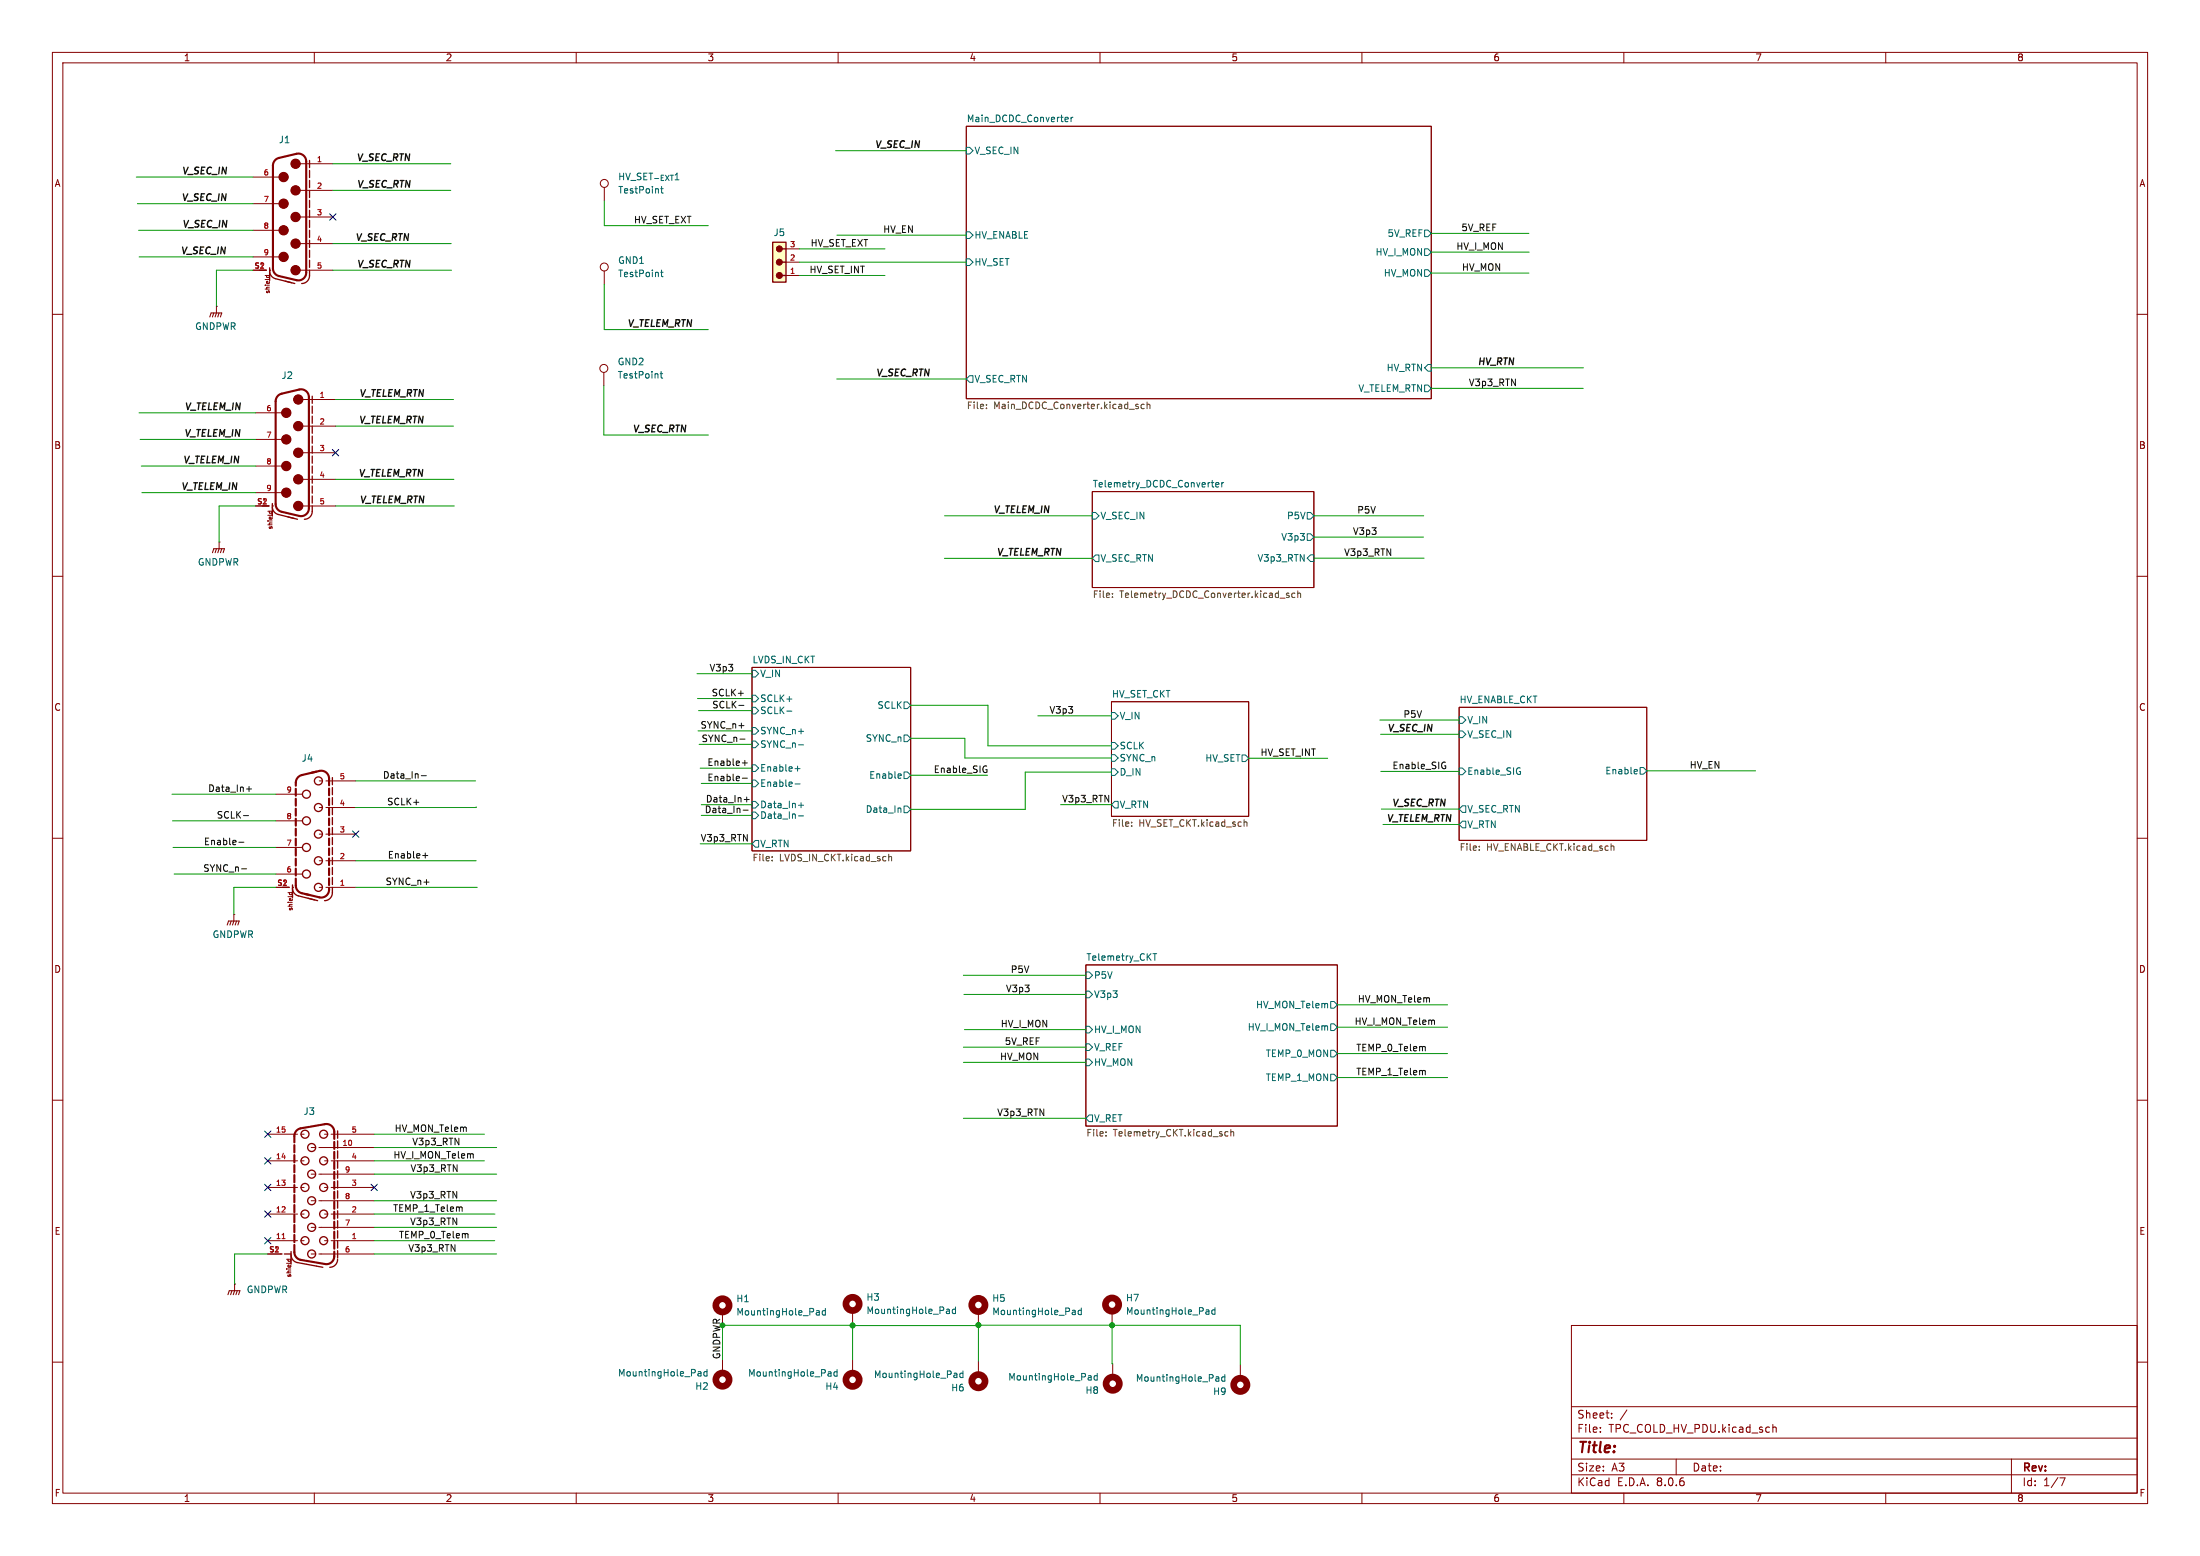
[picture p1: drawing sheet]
<svg xmlns="http://www.w3.org/2000/svg" width="420mm" height="297mm" viewBox="0 0 420 297" stroke-linecap="round" stroke-linejoin="round" font-family="sans-serif">
<g fill="none" stroke="#840000" stroke-width=".19">
<path d="M10 10h400v277h-400zM12 12h396v273h-396zM60 10v2M110 10v2M160 10v2M210 10v2M260 10v2M310 10v2M360 10v2M48.3 33.8h5.1M48.3 38.9h5.1M56.3 31.3h7.2"/>
<path d="M56.3 36.3h7.2M184.5 24.1h88.7v52h-88.7zM10 60h2M48.3 51.6h2.5M48.3 44h5.1M48.3 49h5.1M50.6 52.6h.8M50.9 52.6v.3M51.4 52.6v.3M56.3 41.4h7.2M56.3 46.5h7.2M56.3 51.6h7.2"/>
<path d="M408 60h2M48.8 78.8h5.1M56.8 76.3h7.3M48.8 96.6h2.6M48.8 83.9h5.1M48.8 89h5.1M48.8 94h5.1M51.1 97.6h.8v.3M51.4 97.6v.3M56.8 81.3h7.3M56.8 86.4h7.3M56.8 91.5h7.3"/>
<path d="M56.8 96.6h7.3M208.5 93.8h42.3v18.3h-42.3zM10 110h2M408 110h2M143.6 127.4h30.3v35h-30.3zM212.2 133.9h26.2v21.9h-26.2zM278.6 135h35.8v25.4h-35.8zM10 160h2M408 160h2M207.3 184.2h48v30.7h-48zM10 210h2M51.1 216.5h5.7"/>
<path d="M57.4 216.5h.7M59.4 219h.8M60.9 219h10.5M61.9 216.5h.7M63.2 216.5h8.2M408 210h2M51.1 221.6h5.7M51.1 226.7h5.7M51.1 231.7h5.7M51.1 236.8h5.7M51.1 239.4h2.6M57.4 221.6h.7"/>
<path d="M57.4 226.7h.7M57.4 231.7h.7M57.4 236.8h.7M59.4 224.1h.8M59.4 229.2h.8M59.4 234.3h.8M59.4 239.4h.8M60.9 224.1h10.5M60.9 229.2h10.5M60.9 234.3h10.5M60.9 239.4h10.5M61.9 221.6h.7"/>
<path d="M61.9 226.7h.7M61.9 231.7h.7M61.9 236.8h.7M63.2 221.6h8.2M63.2 226.7h8.2M63.2 231.7h8.2M63.2 236.8h8.2M10 260h2M54.7 240.4h.8M55 240.4v.3M55.5 240.4v.3M137.9 250.4v2.6"/>
<path d="M137.9 259.5v2.6M162.8 259.6v2.5M300 253h108v32h-108zM408 260h2M300 278.5h108M300 274.5h108M300 268.5h108M305.5 273.2v.2M305.5 272.5v.1M307.7 270.5v.2M307.7 269.8v.1M310.6 269.1l-1.3 1.9"/>
<path d="M320 278.5v3M338.4 271.9v1.5M338.4 272.5l.3-.1 .3 .1 .1 .9M384 278.5v6.5M60 285v2M110 285v2M160 285v2M210 285v2M260 285v2M300 281.5h108M310 285v2M360 285v2"/>
<path d="M393.2 282.1h1l-.6 1.5"/>
</g>
<g fill="none" stroke="#006464" stroke-width=".19">
<path d="M184.5 28.1h.6l.6 .7-.6 .6h-.6zM203.7 22.4l.2 .3-.6 .1M203.9 23.2h-.2M204.5 22.4v.8M204.8 22.4l-.3 .2M184.5 49.4h.6l.6 .6-.6 .7h-.6zM184.5 44.3h.6l.6 .6-.6 .6h-.6zM272 51.5h.6l.6 .6-.6 .7h-.6zM272 47.5h.6l.6 .6-.6 .7h-.6zM272 43.9h.6l.6 .6-.6 .7h-.6zM185.1 71.7h.6v1.3h-.6l-.6-.7zM272 73.5h.6l.6 .6-.6 .7h-.6z"/>
<path d="M272.6 69.6h.6v1.2h-.6l-.6-.6zM208.5 97.8h.7l.6 .7-.6 .6h-.7zM232.1 92.5l.6-.1-.1-.2-.3-.1-.2 .2v.6h.5M233.2 92.1v.9M233.6 92.1l-.4 .3M249.6 97.8h.6l.6 .7-.6 .6h-.6zM208.5 106.6l.7-.7h.6v1.3h-.6zM249.6 101.9h.6l.6 .6-.6 .7h-.6zM250.2 105.9h.6v1.3h-.6l-.6-.7zM143.6 138.9h.6l.6 .6-.6 .6h-.6zM143.6 132.7h.6l.6 .6-.6 .7h-.6zM143.6 128h.6l.6 .6-.6 .6h-.6z"/>
<path d="M143.6 135h.6l.6 .6-.6 .7h-.6zM150.2 135.7h1M172.6 134h.6l.7 .6-.7 .7h-.6zM212.2 136h.6l.7 .6-.7 .7h-.6zM278.6 136.8h.6l.6 .6-.6 .7h-.6zM278.6 139.5h.6l.6 .7-.6 .6h-.6zM143.6 141.4h.6l.6 .7-.6 .6h-.6zM143.6 146h.6l.6 .6-.6 .7h-.6zM143.6 148.9h.6l.6 .6-.6 .7h-.6zM143.6 155h.6l.6 .6-.6 .7h-.6zM143.6 153h.6l.6 .6-.6 .6h-.6zM151.8 146.7h.9"/>
<path d="M151.8 149.6h.9M152.3 146.2v1M152.4 155.7h1M152.4 153.7h1M152.4 142.2h1M152.9 153.2v1M171.8 154.2l.2 .2v.7M171.9 147.7l.1 .3-.6 .1M172 148.5l-.1 .1M172.6 147.3h.6l.7 .7-.7 .6h-.6zM172.6 140.3h.6l.7 .6-.7 .7h-.6zM172.6 153.9h.6l.7 .6-.7 .6h-.6z"/>
<path d="M212.2 146.7h.6l.7 .7-.7 .6h-.6zM212.2 144h.6l.7 .7-.7 .6h-.6zM212.2 141.7h.6l.7 .7-.7 .6h-.6zM212.8 153h.7v1.2h-.7l-.6-.6zM237.1 144.1h.6l.7 .6-.7 .7h-.6zM278.6 146.6h.6l.6 .6-.6 .7h-.6zM279.2 156.7h.6v1.3h-.6l-.6-.6zM279.2 153.8h.6v1.3h-.6l-.6-.7zM289.9 146.6h.3M290 147.3h.3v.4l-.3 .1M312.4 146.9l.2 .3-.6 .1M312.5 147.7h-.1"/>
<path d="M313.1 146.5h.6l.7 .6-.7 .7h-.6zM144.2 160.4h.6v1.3h-.6l-.6-.6zM207.3 189.2h.6l.7 .6-.7 .7h-.6zM207.3 195.9h.6l.7 .6-.7 .7h-.6zM207.3 199.2h.6l.7 .7-.7 .6h-.6zM207.3 185.5h.6l.7 .7-.7 .6h-.6zM220.1 182h.7M220.5 182v1.3M254 191.2h.7l.6 .6-.6 .6h-.7zM254 195.4h.7l.6 .7-.6 .6h-.7zM207.3 213.5l.6-.7h.7v1.3h-.7zM207.3 202.1h.6l.7 .7-.7 .6h-.6z"/>
<path d="M254 205h.7l.6 .7-.6 .6h-.7zM254 200.5h.7l.6 .6-.6 .6h-.7zM156 250.2h.4v.8M156.4 251h-.4M156.4 250.5h-.4M157.6 250.2h-.4l-.2 .2 .1 .6h.5M157.6 249.7v1.3M133.4 261.8l.4 .1v.8M133.8 262.6l-.4 .1M133.8 262.1l-.4 .1M135 261.9l-.4-.1-.2 .2 .1 .6h.5M135 261.4v1.3"/>
<path d="M158.2 261.8l.4 .1 .1 .8M158.7 262.6l-.5 .1M158.7 262.1l-.5 .1M159.8 261.9l-.4-.1-.2 .3 .1 .5h.5M159.8 261.4v1.3"/>
</g>
<g fill="none" stroke="#725600" stroke-width=".19">
<path d="M188.3 77.9v.1M188.3 77.2v.1M217.2 77.6l.2 .2-.2 .2M217.2 77.2h.1M218.4 77.2h-.3l-.3 .2 .2 .5h.4M219 77.3l.2-.1h.3v.8M219 76.7v1.3M212.4 113.9v.2M212.4 113.3v.1M244.4 114.2h.9M246.1 113.3l-.3-.1-.2 .2v.2l.5 .1v.3h-.5M247.2 113.3l-.4-.1-.2 .3 .1 .5h.5"/>
<path d="M247.8 113.3l.1-.1 .3 .1 .1 .8M247.8 112.8v1.3M216 157.6v.1M216 156.9v.2M237.6 156.9h.4v.8M147.4 164.2v.1M147.4 163.5v.2M169.7 163.1v1.2M169.7 163.6l.1-.1h.4v.8M282.4 162.2v.1M282.4 161.5v.2M307.6 161.6l.1-.1h.3l.1 .8"/>
<path d="M211.1 216.7v.1M211.1 216.1v.1M234.4 216.1l-.3-.1-.3 .2 .1 .6h.5M235 216.1l.2-.1 .3 .1v.7M235 215.6v1.2"/>
</g>
<g fill="none" stroke="#840000" stroke-width="1.3">
<circle cx="137.9" cy="249.2" r="1.27"/>
<circle cx="137.9" cy="263.3" r="1.27"/>
<circle cx="162.8" cy="263.4" r="1.27"/>
</g>
<g fill="none" stroke="#840000" stroke-width=".41">
<path d="M52.6 30.5l.5-.3 3.5-.8a1.5 1.5 0 0 1 1.9 1.4v21.2a1.5 1.5 0 0 1-1.9 1.5l-3.3-.8a1.5 1.5 0 0 1-1.2-1.5v-19.6l.1-.5zM53.1 75.5l.6-.3 3.4-.9a1.5 1.5 0 0 1 1.9 1.5v21.2a1.5 1.5 0 0 1-1.9 1.5l-3.3-.8a1.5 1.5 0 0 1-1.2-1.5v-19.6l.1-.6zM56.2 218.6v1.4M59 215.1l-1.7 .3a1.5 1.5 0 0 0-1.1 1.4v1.3M60.9 214.8l-1.7 .3M61.1 214.7l.9-.1a1.5 1.5 0 0 1 1.8 1.5v1.3M63.8 218v1.3M63.8 219.9v1.3M56.2 237.6v1.4a1.5 1.5 0 0 0 1.1 1.5M56.2 220.5v1.4M56.2 222.4v1.4M56.2 224.3v1.4"/>
<path d="M56.2 226.2v1.4M56.2 228.1v1.4M56.2 230v1.4M56.2 231.9v1.4M56.2 233.8v1.4M56.2 235.7v1.4M63.8 238.9v.9a1.5 1.5 0 0 1-1.8 1.5l-1.7-.3M63.8 221.8v1.3M63.8 223.7v1.3M63.8 225.6v1.3M63.8 227.5v1.3M63.8 229.4v1.3"/>
<path d="M63.8 231.3v1.3M63.8 233.2v1.3M63.8 235.1v1.3M63.8 237v1.4M57.3 240.5l.9 .1M58.4 240.6l1.7 .3"/>
</g>
<g fill="#840000" stroke="#840000" stroke-width=".19">
<circle cx="56.9" cy="76.3" r=".89"/>
<circle cx="54.7" cy="78.8" r=".89"/>
<circle cx="56.9" cy="81.3" r=".89"/>
<circle cx="54.7" cy="83.9" r=".89"/>
<circle cx="56.9" cy="86.4" r=".89"/>
<circle cx="54.7" cy="89" r=".89"/>
<circle cx="56.9" cy="91.5" r=".89"/>
<circle cx="54.7" cy="94" r=".89"/>
<circle cx="56.9" cy="96.6" r=".89"/>
<circle cx="56.4" cy="31.3" r=".89"/>
<circle cx="54.1" cy="33.8" r=".89"/>
<circle cx="56.4" cy="36.3" r=".89"/>
<circle cx="54.1" cy="38.9" r=".89"/>
<circle cx="56.4" cy="41.4" r=".89"/>
<circle cx="54.1" cy="44" r=".89"/>
<circle cx="56.4" cy="46.5" r=".89"/>
<circle cx="54.1" cy="49" r=".89"/>
<circle cx="56.4" cy="51.6" r=".89"/>
</g>
<g fill="none" stroke="#840000" stroke-width=".25">
<path d="M59.1 30.6v1.4M59.1 32.5v1.4M59.1 34.4v1.4M59.1 36.3v1.4M59.1 38.2v1.4M49.6 51.6h1.2M51.5 51.6h.1M51.5 53.5v-1.8a1.49 1.49 0 0 0 1.1 1.5l3.7 .9M51.5 51.1v.5M59.1 51.6v1a1.5 1.5 0 0 1-1.5 1.5M59.1 40.1v1.4M59.1 42.1v1.3"/>
<path d="M59.1 44v1.3M59.1 45.9v1.3M59.1 47.8v1.3M59.1 49.7v1.3M59.6 75.6v1.4M59.6 77.5v1.4M59.6 79.4v1.4M50.1 96.6h1.3M52 96.6h.1M52 98.5v-1.8a1.5 1.5 0 0 0 1.1 1.5l3.7 .9M52 96.1v.5M59.6 96.6v1a1.5 1.5 0 0 1-1.5 1.5"/>
<path d="M59.6 81.3v1.4M59.6 83.2v1.4M59.6 85.1v1.4M59.6 87.1v1.3M59.6 89v1.3M59.6 90.9v1.3M59.6 92.8v1.3M59.6 94.7v1.3M64.4 215.9v1.4M64.4 217.8v1.4M64.4 219.7v1.4M53.7 239.4h.1"/>
<path d="M54.3 239.4h1.3M55.6 238.9v.5M64.4 221.6v1.4M64.4 223.5v1.4M64.4 225.4v1.4M64.4 227.3v1.4M64.4 229.2v1.4M64.4 231.1v1.4M64.4 233v1.4M64.4 234.9v1.4M64.4 236.8v1.4M64.4 238.7v1.4"/>
<path d="M55.6 241.3v-1.8a1.5 1.5 0 0 0 1.1 1.5l4.9 .9M64.4 240.4a1.5 1.5 0 0 1-1.5 1.5"/>
<circle cx="54.1" cy="33.8" r=".76"/>
<circle cx="54.1" cy="38.9" r=".76"/>
<circle cx="56.4" cy="36.3" r=".76"/>
<circle cx="56.4" cy="31.3" r=".76"/>
<circle cx="54.1" cy="44" r=".76"/>
<circle cx="54.1" cy="49" r=".76"/>
<circle cx="56.4" cy="46.5" r=".76"/>
<circle cx="56.4" cy="51.6" r=".76"/>
<circle cx="56.4" cy="41.4" r=".76"/>
<circle cx="54.7" cy="78.8" r=".76"/>
<circle cx="56.9" cy="76.3" r=".76"/>
<circle cx="54.7" cy="94" r=".76"/>
<circle cx="54.7" cy="83.9" r=".76"/>
<circle cx="54.7" cy="89" r=".76"/>
<circle cx="56.9" cy="86.4" r=".76"/>
<circle cx="56.9" cy="96.6" r=".76"/>
<circle cx="56.9" cy="81.3" r=".76"/>
<circle cx="56.9" cy="91.5" r=".76"/>
<circle cx="58.2" cy="216.5" r=".76"/>
<circle cx="59.5" cy="219" r=".76"/>
<circle cx="61.8" cy="216.5" r=".76"/>
<circle cx="58.2" cy="231.7" r=".76"/>
<circle cx="58.2" cy="226.7" r=".76"/>
<circle cx="58.2" cy="221.6" r=".76"/>
<circle cx="58.2" cy="236.8" r=".76"/>
<circle cx="59.5" cy="224.1" r=".76"/>
<circle cx="59.5" cy="234.3" r=".76"/>
<circle cx="59.5" cy="239.4" r=".76"/>
<circle cx="59.5" cy="229.2" r=".76"/>
<circle cx="61.8" cy="231.7" r=".76"/>
<circle cx="61.8" cy="226.7" r=".76"/>
<circle cx="61.8" cy="221.6" r=".76"/>
<circle cx="61.8" cy="236.8" r=".76"/>
</g>
<path d="M53.8 236.4h.6" fill="none" stroke="#a90000" stroke-width=".19"/>
<path d="M147.5 46.2h2.6v7.7h-2.6z" fill="#ffffc2"/>
<g fill="none" stroke="#840000" stroke-width=".25">
<path d="M147.5 46.2h2.6v7.7h-2.6zM148.8 52.6h1.3M148.8 50h1.3M148.8 47.5h1.3M63.5 148.4v1.4M63.5 150.3v1.4M63.5 152.2v1.4M63.5 154.1v1.4M63.5 156v1.4M63.5 157.9v1.4M63.5 159.9v1.3M53.9 169.4h1.3"/>
<path d="M55.8 169.4h.1M55.8 171.3v-1.8a1.5 1.5 0 0 0 1.2 1.5l3.6 .9M55.8 168.9v.5M63.4 170.4a1.5 1.5 0 0 1-1.4 1.5M63.5 161.8v1.3M63.5 163.7v1.3M63.5 165.6v1.3M63.5 167.5v1.3M63.5 169.4v1"/>
<circle cx="58.5" cy="151.6" r=".76"/>
<circle cx="58.5" cy="156.7" r=".76"/>
<circle cx="60.8" cy="149.1" r=".76"/>
<circle cx="60.8" cy="159.2" r=".76"/>
<circle cx="60.8" cy="154.1" r=".76"/>
<circle cx="58.5" cy="166.8" r=".76"/>
<circle cx="58.5" cy="161.8" r=".76"/>
<circle cx="60.8" cy="169.4" r=".76"/>
<circle cx="60.8" cy="164.3" r=".76"/>
</g>
<g fill="#840000" stroke="#840000" stroke-width=".19">
<circle cx="148.8" cy="52.6" r=".57"/>
<circle cx="148.8" cy="50" r=".57"/>
<circle cx="148.8" cy="47.5" r=".57"/>
</g>
<g fill="none" stroke="#840000" stroke-width=".19">
<path d="M115.4 35.8v2.5M41.3 58.5h.1M41.3 58.5v1.2M115.4 51.7v2.6M150.1 52.6h2.5M150.1 50h2.5M150.1 47.5h2.5M115.3 71.1v2.5M41.8 103.5h.1M41.8 103.5v1.2M52.7 156.7h5M52.7 151.6h5"/>
<path d="M61 149.1h.6M61 154.1h.6M61 159.2h.6M62.2 149.1h5.7M62.2 154.1h5.7M62.2 159.2h5.7M44.6 174.5h.1M44.6 174.5v1.3M52.7 169.4h2.5M52.7 166.8h5M52.7 161.8h5M55 170.4h.8"/>
<path d="M55.3 170.4v.3M55.8 170.4v.3M61 164.3h.6M61 169.4h.6M62.2 164.3h5.7M62.2 169.4h5.7M44.8 245.1h.1M44.8 245.1v1.3M162.8 250.2v2.5M186.8 250.4v2.5M186.8 259.8v2.6M212.3 250.3v2.5"/>
<path d="M212.4 260.3v2.5M236.8 260.5v2.6"/>
<circle cx="115.4" cy="35" r=".76"/>
<circle cx="115.4" cy="51" r=".76"/>
<circle cx="115.3" cy="70.3" r=".76"/>
</g>
<g fill="none" stroke="#840000" stroke-width=".2">
<path d="M40.8 59.7l-.2 .8M41.3 59.7l-.2 .8M41.8 59.7l-.2 .8M40 60.5l.3-.8h2l-.2 .8M40.6 105.5l.2-.8h2l-.2 .8M41.3 104.7l-.2 .8M41.8 104.7l-.2 .8M42.3 104.7l-.2 .8M43.4 176.6l.2-.8h2.1l-.3 .8M44.1 175.8l-.2 .8M44.6 175.8l-.2 .8M45.2 175.8l-.3 .8"/>
<path d="M43.5 247.1l.3-.7h2l-.3 .7M44.3 246.4l-.3 .7M44.8 246.4l-.3 .7M45.3 246.4l-.3 .7"/>
</g>
<g fill="none" stroke="#006464" stroke-width=".19">
<path d="M126.1 36h.5M126.3 35.6v1.1l.3 .2M126.1 52h.5M126.3 51.5v1.1l.3 .2M126 71.3h.5M126.2 70.9v1.1l.3 .2M180.8 249.9l.5 .2v.6M181.3 250.7h-.5M181.3 250.2l-.5 .1M182.4 249.9h-.4l-.2 .2 .1 .6h.5M182.4 249.5v1.2M204.9 250.1l.4 .2v.6"/>
<path d="M205.3 250.9h-.4M205.3 250.4l-.4 .1M206.4 250.2l-.3-.1-.3 .2 .1 .6h.5M206.4 249.7v1.2M230.4 250l.4 .2v.7M230.8 250.8l-.4 .1M230.8 250.3l-.4 .1M231.9 250.1l-.3-.1-.3 .3 .2 .5h.4M231.9 249.6v1.3M182.3 262.1l.4 .2v.6M182.7 262.9h-.4M182.7 262.4l-.4 .1"/>
<path d="M183.8 262.2l-.3-.1-.3 .2 .1 .6h.5M183.8 261.7v1.2M207.9 262.6l.4 .2v.6M208.3 263.4h-.4M208.3 262.9h-.4M209.5 262.6h-.4l-.2 .2 .1 .6h.5M209.5 262.2v1.2M232.3 262.8l.3 .1 .1 .7M232.7 263.6h-.4M232.7 263.1l-.4 .1M233.8 262.9l-.3-.1-.3 .2 .1 .6h.5M233.8 262.4v1.2"/>
</g>
<g fill="none" stroke="#840000" stroke-width=".41">
<path d="M56.5 150.6v1.3M56.5 152.5v1.3M56.5 154.4v1.3M56.5 156.3v1.3M56.5 158.2v1.3M62.8 149.9v-1.3a1.5 1.5 0 0 0-1.8-1.4l-3.4 .7a1.5 1.5 0 0 0-1.1 1.5v.6M62.8 150.5v1.3M62.8 152.4v1.3M62.8 154.3v1.3M62.8 156.2v1.3M62.8 158.1v1.3M56.5 167.7v1.3a1.5 1.5 0 0 0 1.1 1.5l3.4 .8a1.52 1.52 0 0 0 1.8-1.7"/>
<path d="M56.5 160.1v1.3M56.5 162v1.3M56.5 163.9v1.3M56.5 165.8v1.3M62.8 160v1.3M62.8 161.9v1.3M62.8 163.9v1.2M62.8 165.8v1.2M62.8 167.7v1.3"/>
</g>
<g fill="none" stroke="#840000" stroke-width="1.3">
<circle cx="162.8" cy="248.9" r="1.27"/>
<circle cx="186.8" cy="249.1" r="1.27"/>
<circle cx="212.3" cy="249" r="1.27"/>
<circle cx="186.8" cy="263.6" r="1.27"/>
<circle cx="212.4" cy="264.1" r="1.27"/>
<circle cx="236.8" cy="264.3" r="1.27"/>
</g>
<g fill="none" stroke="#0f0f0f" stroke-width=".19">
<path d="M141.1 134.6h.9M46.5 155.7h.9M47.1 150.6h.9M47.5 150.1v1M80.4 148.1h1M141.3 141.1h.9M141.7 148.5h1M141.7 145.6h1M141.9 154.6h.9M142.1 152.6h.9M142.2 145.1v1M142.6 152.1v1"/>
<path d="M188.1 146.2l.3 .1M188.2 146.9h.2v.4l-.2 .2M275.6 145.5h.3M275.8 146.2h.2v.4l-.2 .1M45.6 160.8h1M46.1 165.8h1M80.7 163.3h1M81.2 162.8v1M272 199.8l.1 .8M272 204.4l.1 .8M88.2 230.4v.8"/>
</g>
<g fill="none" stroke="#009600" stroke-width=".19">
<path d="M26 33.8h22.3M26.2 38.9h22.1M63.5 31.3h22.6M63.5 36.3h22.6M115.4 38.3v4.8h19.8M159.5 28.8h25M26.5 44h21.8M26.6 49h21.7M48.3 51.6h-7v6.9M63.5 51.6h22.7M63.5 46.5h22.6M115.4 54.3v8.6h19.8"/>
<path d="M152.6 52.6h16.3M152.6 50h31.9M152.6 47.5h16.3M159.8 44.9h24.7M273.2 52.1h18.7M273.2 44.5h18.7M273.2 48.1h18.7M26.5 78.8h22.3M64.1 76.3h22.5M115.3 73.6v9.4h19.9M159.7 72.3h24.8M273.2 70.2h29.1"/>
<path d="M273.2 74.1h29M26.8 83.9h22M27 89h21.8M27.1 94h21.7M48.8 96.6h-7v6.9M64.1 96.6h22.6M64.1 81.3h22.5M64.1 91.5h22.5M180.3 98.5h28.2M250.8 98.5h21M180.3 106.6h28.2M208.5 106.6h.1"/>
<path d="M250.8 106.5h21.1M250.8 102.5h21M133.1 128.6h10.5M133.2 133.3h10.4M133.3 139.5h10.3M133.4 135.6h10.2M173.9 134.6h14.7v7.8h23.6M198.1 136.6h14.1M212.2 136.6h.1M263.4 137.4h15.2M32.8 151.6h19.9M32.9 156.7h19.8"/>
<path d="M67.9 149.1h22.9M90.9 154v.1h-23M133.5 142.1h10.1M133.7 146.6h9.9M133.9 155.6h9.7M133.9 153.6h9.7M133.9 149.5h9.7M173.9 140.9h10.3v3.8h28M173.9 148h14.6M202.5 153.6h9.7M212.2 147.4h-16.5v7.1h-21.8M238.4 144.7h15.1"/>
<path d="M263.6 140.2h15M263.6 147.2h15M263.7 154.4h14.9M264 157.4h14.6M314.4 147.1h20.7M33 161.8h19.7M33.2 166.8h19.5M52.7 169.4h-8.1v5.1M67.9 169.4h23.2M67.9 164.3h23M133.7 161.1h9.9M183.9 186.2h23.4"/>
<path d="M183.9 199.9h23.4M184 189.8h23.3M184.1 196.5h23.2M255.3 191.8h21M255.3 196.1h21M71.4 219h23.4M71.4 216.5h21.1M183.9 213.5h23.4M183.9 202.8h23.4M255.3 201.1h21M255.3 205.7h21M51.1 239.4h-6.3v5.7"/>
<path d="M71.4 231.7h23.1M71.4 239.4h23.4M71.4 234.3h23.4M71.4 236.8h23.1M71.4 221.6h21.1M71.4 224.1h23.4M71.4 229.2h23.4M162.8 252.7v6.9M186.8 252.9h.1M186.8 253h-48.9v6.5M186.8 252.9v6.9M186.8 253h50v7.5"/>
<path d="M212.3 252.8v7.5h.1"/>
</g>
<g fill="none" stroke="#000084" stroke-width=".19">
<path d="M62.9 40.8l1.2 1.2M64.1 40.8l-1.2 1.2M63.4 85.8l1.3 1.2M64.7 85.8l-1.3 1.2M67.3 158.6l1.2 1.2M68.5 158.6l-1.2 1.2M50.5 215.9l1.2 1.2M51.7 215.9l-1.2 1.2M50.5 231.1l1.2 1.2M50.5 221l1.2 1.2M50.5 226l1.2 1.3M50.5 236.2l1.2 1.2"/>
<path d="M51.7 231.1l-1.2 1.2M51.7 221l-1.2 1.2M51.7 226l-1.2 1.3M51.7 236.2l-1.2 1.2M70.8 226l1.2 1.3M72 226l-1.2 1.3"/>
</g>
<g fill="#009600" stroke="#009600" stroke-width=".19">
<circle cx="162.8" cy="253" r=".46"/>
<circle cx="137.9" cy="253" r=".46"/>
<circle cx="186.8" cy="253" r=".46"/>
<circle cx="186.8" cy="252.9" r=".46"/>
<circle cx="212.3" cy="253" r=".46"/>
</g>
<text font-size="2.8" fill="#840000" x="301" y="277.9">Title:</text>
<g font-size="2.1" fill="#840000">
<text x="301" y="273.7">File:</text>
<text x="301" y="271">Sheet:</text>
<text x="307.1" y="273.7">TPC_COLD_HV_PDU.kicad_sch</text>
<text x="301" y="281.1">Size:</text>
<text x="307.6" y="281.1">A3</text>
<text x="323" y="281.1">Date:</text>
<text x="386" y="281.3">Rev:</text>
<text x="301" y="283.9">KiCad</text>
<text x="308.7" y="283.9">E.D.A.</text>
<text x="316.3" y="283.9">8.0.6</text>
<text x="386" y="283.9">Id:</text>
<text x="390.1" y="283.9">1/7</text>
</g>
<g font-size="1.8" fill="#840000">
<text x="35" y="11.9">1</text>
<text x="85" y="11.9">2</text>
<text x="135" y="11.9">3</text>
<text x="185" y="11.9">4</text>
<text x="235" y="11.9">5</text>
<text x="285" y="11.9">6</text>
<text x="335" y="11.9">7</text>
<text x="385" y="11.9">8</text>
<text x="10.3" y="35.9">A</text>
<text x="408.3" y="35.9">A</text>
<text x="10.3" y="85.9">B</text>
<text x="408.2" y="85.9">B</text>
<text x="10.3" y="135.9">C</text>
<text x="408.2" y="135.9">C</text>
<text x="10.3" y="185.9">D</text>
<text x="408.2" y="185.9">D</text>
<text x="10.3" y="235.9">E</text>
<text x="408.3" y="235.9">E</text>
<text x="10.3" y="285.9">F</text>
<text x="35" y="286.9">1</text>
<text x="85" y="286.9">2</text>
<text x="135" y="286.9">3</text>
<text x="185" y="286.9">4</text>
<text x="235" y="286.9">5</text>
<text x="285" y="286.9">6</text>
<text x="335" y="286.9">7</text>
<text x="385" y="286.9">8</text>
<text x="408.3" y="285.9">F</text>
</g>
<g font-size="1.8" fill="#006464">
<text x="184.5" y="23.4">Main_DCDC_Converter</text>
<text x="53.1" y="27.5">J1</text>
<text x="185.9" y="29.6">V_SEC_IN</text>
<text x="117.9" y="34.6">HV_SET_{-EXT}1</text>
<text x="117.9" y="37.1">TestPoint</text>
<text x="147.6" y="45.3">J5</text>
<text x="185.9" y="45.8">HV_ENABLE</text>
<text x="264.8" y="45.4">5V_REF</text>
<text x="117.9" y="53.1">TestPoint</text>
<text x="117.9" y="50.6">GND1</text>
<text x="185.9" y="50.9">HV_SET</text>
<text x="262.5" y="49">HV_I_MON</text>
<text x="264.1" y="53">HV_MON</text>
<text x="37.2" y="63.2">GNDPWR</text>
<text x="117.8" y="69.9">GND2</text>
<text x="264.6" y="71.1">HV_RTN</text>
<text x="53.7" y="72.5">J2</text>
<text x="117.8" y="72.5">TestPoint</text>
<text x="185.9" y="73.2">V_SEC_RTN</text>
<text x="259.2" y="75">V_TELEM_RTN</text>
<text x="208.5" y="93.1">Telemetry_DCDC_Converter</text>
<text x="210" y="99.3">V_SEC_IN</text>
<text x="245.6" y="99.3">P5V</text>
<text x="210" y="107.4">V_SEC_RTN</text>
<text x="240" y="107.4">V3p3_RTN</text>
<text x="244.5" y="103.4">V3p3</text>
<text x="37.7" y="108.2">GNDPWR</text>
<text x="143.6" y="126.7">LVDS_IN_CKT</text>
<text x="145" y="129.5">V_IN</text>
<text x="145" y="134.2">SCLK+</text>
<text x="145" y="136.5">SCLK-</text>
<text x="167.4" y="135.5">SCLK</text>
<text x="212.2" y="133.2">HV_SET_CKT</text>
<text x="213.6" y="137.5">V_IN</text>
<text x="278.6" y="134.3">HV_ENABLE_CKT</text>
<text x="145" y="142.9">SYNC_n-</text>
<text x="145" y="140.4">SYNC_n+</text>
<text x="165.2" y="141.8">SYNC_n</text>
<text x="213.6" y="143.2">SCLK</text>
<text x="280" y="138.3">V_IN</text>
<text x="280" y="141">V_SEC_IN</text>
<text x="57.5" y="145.6">J4</text>
<text x="145" y="147.5">Enable+</text>
<text x="165.8" y="148.8">Enable</text>
<text x="213.6" y="148.2">D_IN</text>
<text x="213.6" y="145.5">SYNC_n</text>
<text x="230" y="145.6">HV_SET</text>
<text x="280" y="148.1">Enable_SIG</text>
<text x="306.4" y="148">Enable</text>
<text x="145" y="150.4">Enable-</text>
<text x="145" y="154.5">Data_In+</text>
<text x="165.2" y="155.3">Data_In</text>
<text x="213.6" y="154.5">V_RTN</text>
<text x="280" y="155.3">V_SEC_RTN</text>
<text x="145" y="161.9">V_RTN</text>
<text x="145" y="156.5">Data_In-</text>
<text x="280" y="158.2">V_RTN</text>
<text x="40.5" y="179.2">GNDPWR</text>
<text x="207.3" y="183.5">Telemetry_CKT</text>
<text x="208.8" y="190.7">V3p3</text>
<text x="208.8" y="187">P5V</text>
<text x="208.8" y="197.4">HV_I_MON</text>
<text x="238.1" y="196.9">HV_I_MON_Telem</text>
<text x="239.7" y="192.7">HV_MON_Telem</text>
<text x="208.8" y="200.7">V_REF</text>
<text x="208.8" y="203.6">HV_MON</text>
<text x="241.5" y="202">TEMP_0_MON</text>
<text x="241.5" y="206.5">TEMP_1_MON</text>
<text x="57.9" y="213">J3</text>
<text x="208.8" y="214.3">V_RET</text>
<text x="47" y="247">GNDPWR</text>
<text x="140.5" y="248.8">H1</text>
<text x="140.5" y="251.3">MountingHole_Pad</text>
<text x="165.3" y="248.5">H3</text>
<text x="165.3" y="251">MountingHole_Pad</text>
<text x="189.3" y="248.7">H5</text>
<text x="189.3" y="251.2">MountingHole_Pad</text>
<text x="214.8" y="248.6">H7</text>
<text x="214.8" y="251.1">MountingHole_Pad</text>
<text x="117.9" y="262.9">MountingHole_Pad</text>
<text x="142.7" y="263">MountingHole_Pad</text>
<text x="166.7" y="263.2">MountingHole_Pad</text>
<text x="192.4" y="263.7">MountingHole_Pad</text>
<text x="216.7" y="263.9">MountingHole_Pad</text>
<text x="132.6" y="265.5">H2</text>
<text x="157.5" y="265.5">H4</text>
<text x="181.5" y="265.8">H6</text>
<text x="207.1" y="266.3">H8</text>
<text x="231.5" y="266.5">H9</text>
</g>
<g font-size="1.8" fill="#0f0f0f">
<text x="166.9" y="28.3">V_SEC_IN</text>
<text x="34.6" y="33.4">V_SEC_IN</text>
<text x="68" y="30.8">V_SEC_RTN</text>
<text x="68" y="35.9">V_SEC_RTN</text>
<text x="34.6" y="38.4">V_SEC_IN</text>
<text x="34.7" y="43.5">V_SEC_IN</text>
<text x="67.8" y="46.1">V_SEC_RTN</text>
<text x="120.9" y="42.7">HV_SET_EXT</text>
<text x="154.7" y="47.2">HV_SET_EXT</text>
<text x="168.5" y="44.5">HV_EN</text>
<text x="277.9" y="47.8">HV_I_MON</text>
<text x="278.9" y="44.2">5V_REF</text>
<text x="34.4" y="48.6">V_SEC_IN</text>
<text x="68" y="51.1">V_SEC_RTN</text>
<text x="154.4" y="52.2">HV_SET_INT</text>
<text x="279" y="51.8">HV_MON</text>
<text x="119.7" y="62.5">V_TELEM_RTN</text>
<text x="167.1" y="71.9">V_SEC_RTN</text>
<text x="282" y="69.8">HV_RTN</text>
<text x="68.5" y="75.8">V_TELEM_RTN</text>
<text x="280.3" y="73.8">V3p3_RTN</text>
<text x="35.1" y="83.4">V_TELEM_IN</text>
<text x="35.1" y="78.4">V_TELEM_IN</text>
<text x="68.4" y="80.9">V_TELEM_RTN</text>
<text x="120.7" y="82.6">V_SEC_RTN</text>
<text x="34.9" y="88.5">V_TELEM_IN</text>
<text x="34.5" y="93.6">V_TELEM_IN</text>
<text x="68.3" y="91.1">V_TELEM_RTN</text>
<text x="68.6" y="96.1">V_TELEM_RTN</text>
<text x="189.5" y="98">V_TELEM_IN</text>
<text x="259" y="98.1">P5V</text>
<text x="190.2" y="106.1">V_TELEM_RTN</text>
<text x="256.5" y="106.2">V3p3_RTN</text>
<text x="258.2" y="102.2">V3p3</text>
<text x="135.4" y="128.2">V3p3</text>
<text x="135.8" y="133">SCLK+</text>
<text x="135.9" y="135.3">SCLK-</text>
<text x="200.3" y="136.3">V3p3</text>
<text x="267.8" y="137.1">P5V</text>
<text x="133.6" y="139.2">SYNC_n+</text>
<text x="133.8" y="141.7">SYNC_n-</text>
<text x="264.8" y="139.7">V_SEC_IN</text>
<text x="73" y="148.7">Data_In-</text>
<text x="135" y="149.2">Enable-</text>
<text x="135" y="146.3">Enable+</text>
<text x="178.2" y="147.6">Enable_SIG</text>
<text x="265.7" y="146.9">Enable_SIG</text>
<text x="322.5" y="146.8">HV_EN</text>
<text x="39.6" y="151.2">Data_In+</text>
<text x="73.8" y="153.8">SCLK+</text>
<text x="134.4" y="155.3">Data_In-</text>
<text x="134.7" y="153.3">Data_In+</text>
<text x="202.7" y="153.2">V3p3_RTN</text>
<text x="265.7" y="154">V_SEC_RTN</text>
<text x="38.8" y="161.4">Enable-</text>
<text x="41.3" y="156.3">SCLK-</text>
<text x="133.7" y="160.7">V3p3_RTN</text>
<text x="264.6" y="156.9">V_TELEM_RTN</text>
<text x="38.7" y="166.5">SYNC_n-</text>
<text x="73.9" y="163.9">Enable+</text>
<text x="73.5" y="169">SYNC_n+</text>
<text x="192.9" y="185.8">P5V</text>
<text x="191.9" y="189.5">V3p3</text>
<text x="259.1" y="191.4">HV_MON_Telem</text>
<text x="191" y="196.2">HV_I_MON</text>
<text x="258.5" y="195.7">HV_I_MON_Telem</text>
<text x="190.8" y="202.4">HV_MON</text>
<text x="191.7" y="199.5">5V_REF</text>
<text x="258.8" y="200.8">TEMP_0_Telem</text>
<text x="258.8" y="205.3">TEMP_1_Telem</text>
<text x="190.3" y="213.1">V3p3_RTN</text>
<text x="75" y="221.2">HV_I_MON_Telem</text>
<text x="75.2" y="216.1">HV_MON_Telem</text>
<text x="78.6" y="218.7">V3p3_RTN</text>
<text x="78.3" y="223.8">V3p3_RTN</text>
<text x="74.9" y="231.4">TEMP_1_Telem</text>
<text x="78.2" y="228.8">V3p3_RTN</text>
<text x="78.2" y="233.9">V3p3_RTN</text>
<text x="76.1" y="236.5">TEMP_0_Telem</text>
<text x="77.9" y="239">V3p3_RTN</text>
</g>
<g font-size="1.8" fill="#725600">
<text x="184.5" y="78.4">File:</text>
<text x="189.7" y="78.4">Main_DCDC_Converter.kicad_sch</text>
<text x="208.5" y="114.5">File:</text>
<text x="213.7" y="114.5">Telemetry_DCDC_Converter.kicad_sch</text>
<text x="212.2" y="158.1">File:</text>
<text x="217.4" y="158.1">HV_SET_CKT.kicad_sch</text>
<text x="143.6" y="164.7">File:</text>
<text x="148.8" y="164.7">LVDS_IN_CKT.kicad_sch</text>
<text x="278.6" y="162.7">File:</text>
<text x="283.8" y="162.7">HV_ENABLE_CKT.kicad_sch</text>
<text x="207.3" y="217.3">File:</text>
<text x="212.5" y="217.3">Telemetry_CKT.kicad_sch</text>
</g>
<g font-size="1.8" fill="#009600">
<text x="240.5" y="144.4">HV_SET_INT</text>
<text x="137.6" y="259.5" transform="rotate(-90 137.6 259.5)">GNDPWR</text>
</g>
<g font-size="1.4" fill="#a90000">
<text x="50.2" y="33.5">6</text>
<text x="60.4" y="31">1</text>
<text x="50.2" y="38.6">7</text>
<text x="60.4" y="36.1">2</text>
<text x="60.4" y="41.2">3</text>
<text x="50.2" y="43.7">8</text>
<text x="60.4" y="46.2">4</text>
<text x="150.7" y="47.2">3</text>
<text x="48.5" y="51.3">S1</text>
<text x="49.4" y="51.3">2</text>
<text x="50.2" y="48.8">9</text>
<text x="60.4" y="51.3">5</text>
<text x="150.7" y="52.3">1</text>
<text x="150.7" y="49.8">2</text>
<text x="60.9" y="76">1</text>
<text x="50.7" y="78.5">6</text>
<text x="50.7" y="83.6">7</text>
<text x="60.9" y="81.1">2</text>
<text x="50.7" y="88.7">8</text>
<text x="60.9" y="86.2">3</text>
<text x="50.7" y="93.8">9</text>
<text x="60.9" y="91.2">4</text>
<text x="49" y="96.3">S1</text>
<text x="49.9" y="96.3">2</text>
<text x="60.9" y="96.3">5</text>
<text x="64.7" y="148.8">5</text>
<text x="54.6" y="151.3">9</text>
<text x="64.7" y="153.9">4</text>
<text x="54.6" y="161.5">7</text>
<text x="54.6" y="156.4">8</text>
<text x="64.7" y="159">3</text>
<text x="54.6" y="166.6">6</text>
<text x="64.7" y="164">2</text>
<text x="52.8" y="169.1">S1</text>
<text x="53.8" y="169.1">2</text>
<text x="64.7" y="169.1">1</text>
<text x="52.6" y="221.3">14</text>
<text x="52.6" y="216.2">15</text>
<text x="65.3" y="218.8">10</text>
<text x="67" y="221.3">4</text>
<text x="67" y="216.2">5</text>
<text x="52.6" y="226.4">13</text>
<text x="65.7" y="223.9">9</text>
<text x="67" y="226.4">3</text>
<text x="52.6" y="231.5">12</text>
<text x="65.7" y="228.9">8</text>
<text x="67" y="231.5">2</text>
<text x="51.3" y="239.1">S1</text>
<text x="52.2" y="239.1">2</text>
<text x="52.6" y="236.6">11</text>
<text x="65.7" y="239.1">6</text>
<text x="65.7" y="234">7</text>
<text x="67" y="236.6">1</text>
</g>
<g font-size="1.1" fill="#840000">
<text x="51.7" y="56.2" transform="rotate(-90 51.7 56.2)">shield</text>
<text x="52.2" y="101.2" transform="rotate(-90 52.2 101.2)">shield</text>
<text x="56.1" y="174" transform="rotate(-90 56.1 174)">shield</text>
<text x="55.8" y="244" transform="rotate(-90 55.8 244)">shield</text>
</g>
</svg>
